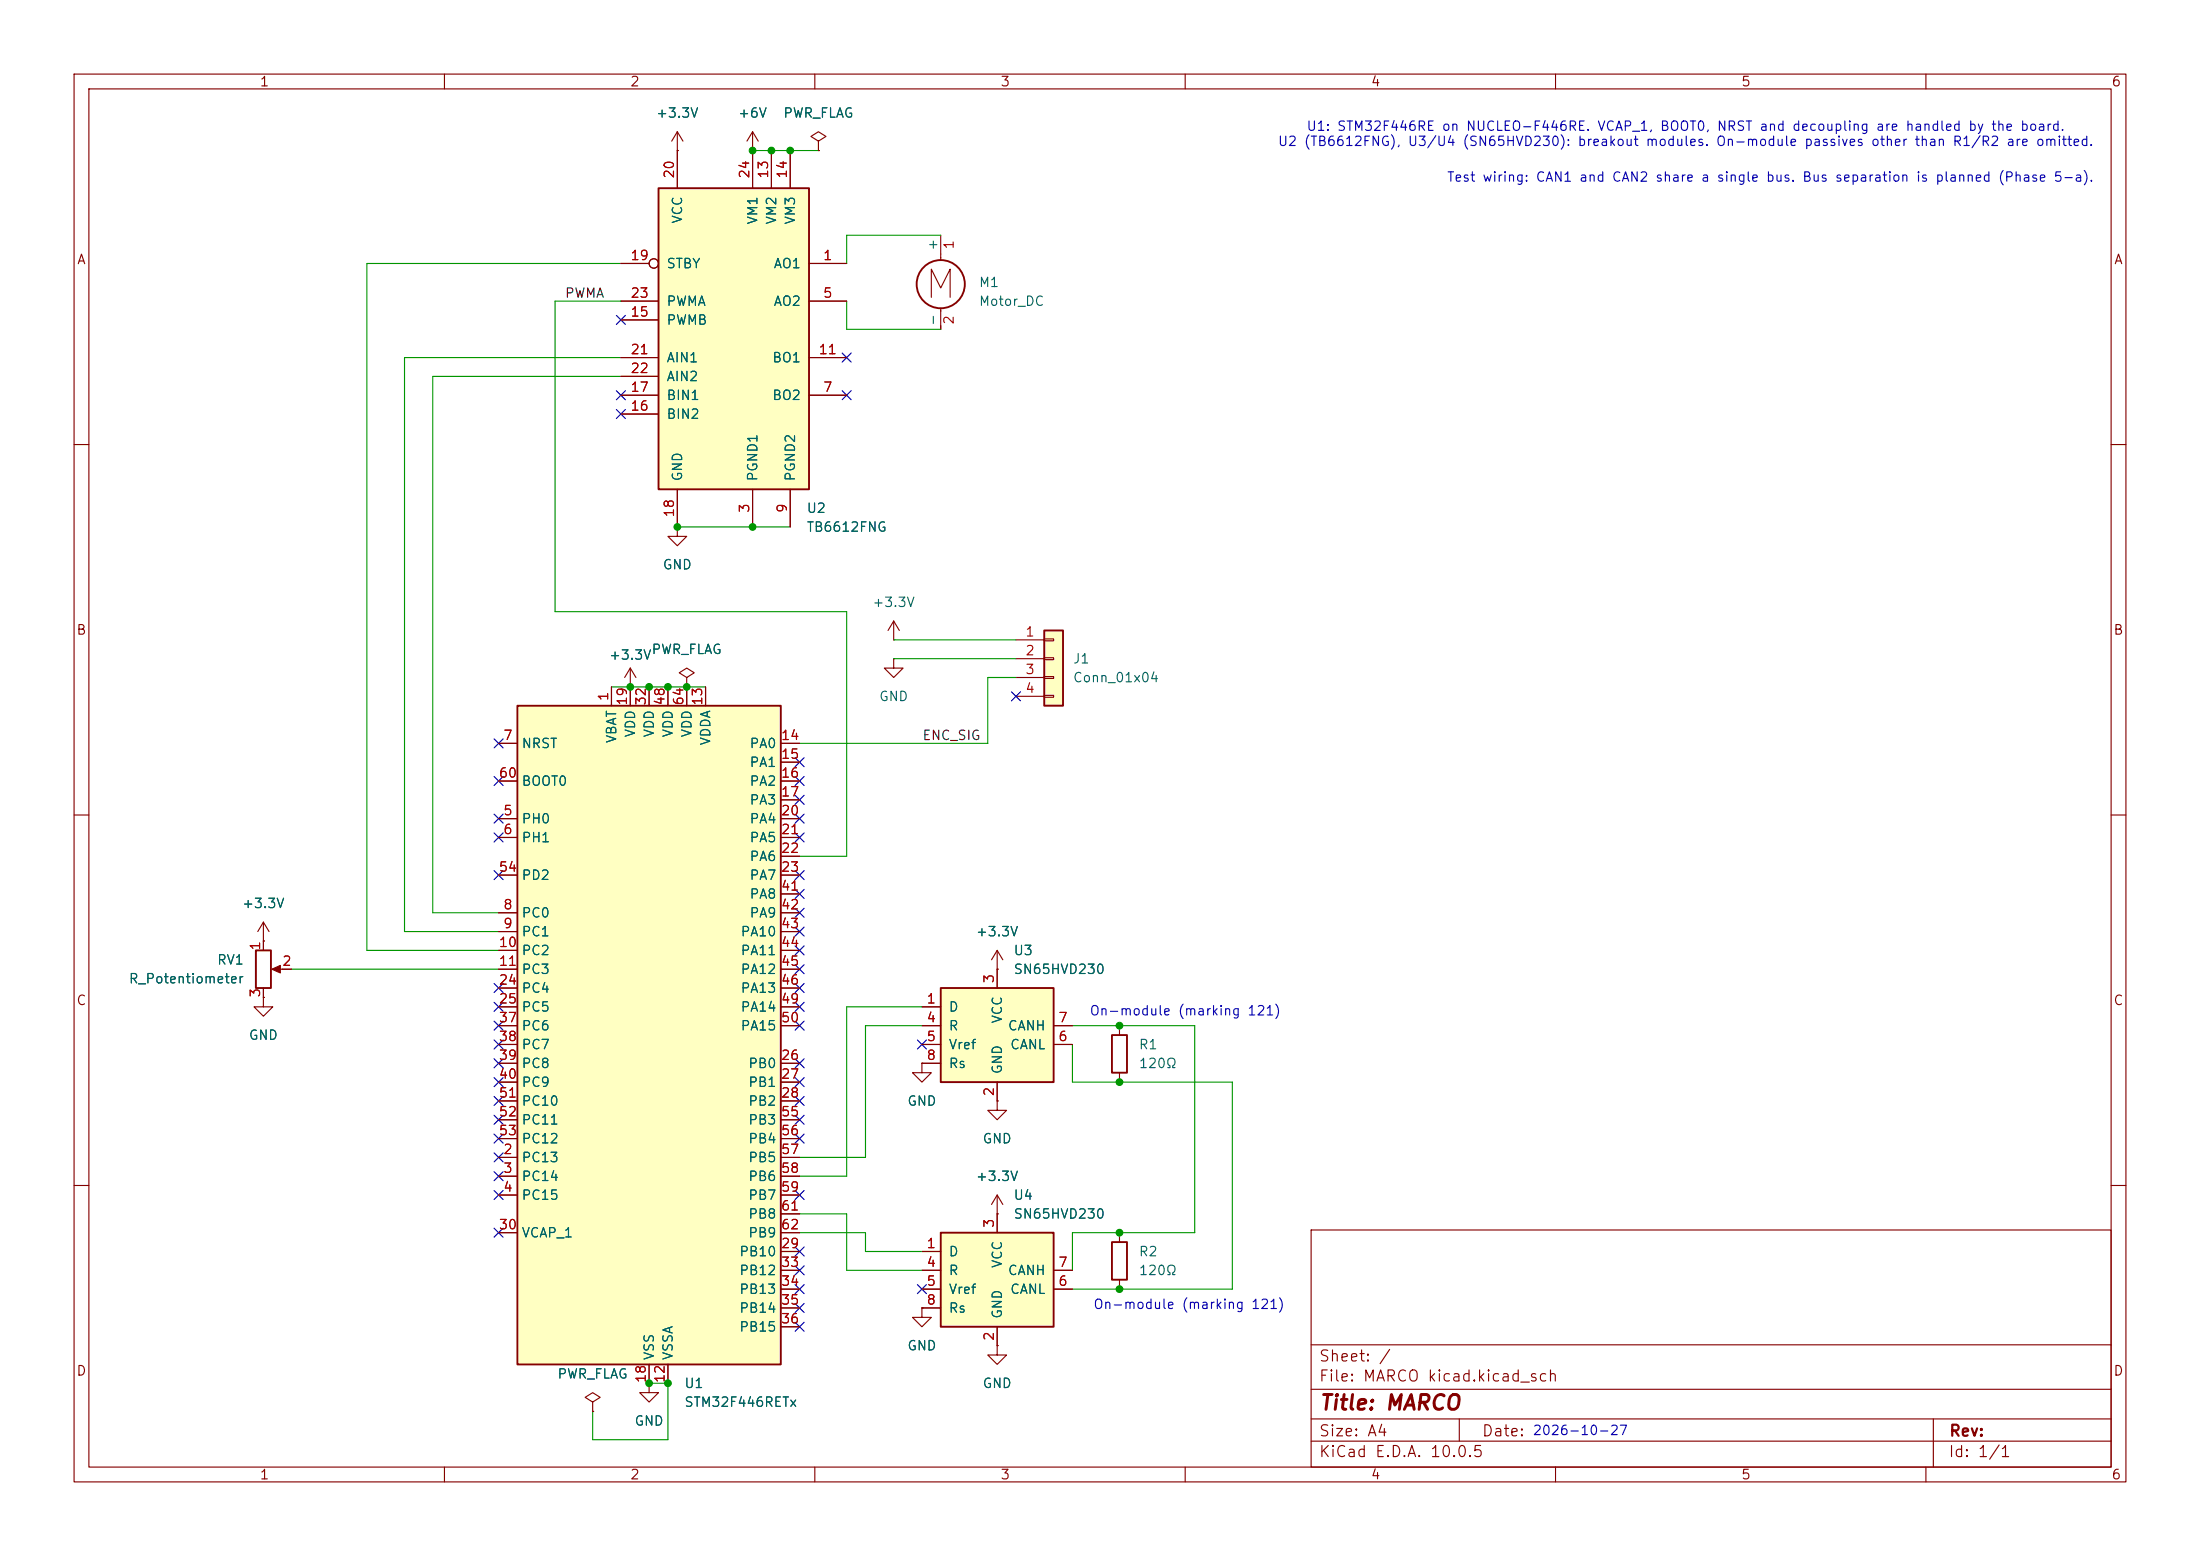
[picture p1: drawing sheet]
<svg xmlns="http://www.w3.org/2000/svg" width="297mm" height="210mm" viewBox="0 0 297 210" stroke-linecap="round" stroke-linejoin="round" font-family="sans-serif">
<g fill="none" stroke="#840000" stroke-width=".15">
<path d="M10 10h277v190h-277zM12 12h273v186h-273zM60 10v2M110 10v2M160 10v2M210 10v2M260 10v2M10 60h2M285 60h2M10 110h2M285 110h2M151.1 138.4v1.3"/>
<path d="M151.1 144.8v1.3M10 160h2M124.5 176.5v1.3h1.2l-1.2 1.3-1.3-1.3h1.3M124.5 176.5h.1M177 166h108v32h-108zM285 160h2M60 198v2M80 189.2l1-.6-1-.6-1 .6 1 .6v1.3M80 190.5h.1M110 198v2M160 198v2M177 194.5h108"/>
<path d="M177 191.5h108M177 187.5h108M177 181.5h108M197 191.5v3M210 198v2M260 198v2M261 191.5v6.5"/>
</g>
<path d="M150.1 139.7h2v5.1h-2z" fill="none" stroke="#840000" stroke-width=".25"/>
<path d="M88.9 25.4h20.3v40.6h-20.3z" fill="#ffffc2"/>
<path d="M88.9 25.4h20.3v40.6h-20.3z" fill="none" stroke="#840000" stroke-width=".25"/>
<g fill="none" stroke="#840000" stroke-width=".15">
<path d="M83.8 35.6h3.8M91.4 20.3v5.1M101.6 20.3v5.1M104.1 20.3v5.1M106.7 20.3v5.1M109.2 35.6h5.1M83.8 40.6h5.1M83.8 53.3h5.1M83.8 48.3h5.1M83.8 43.2h5.1M83.8 55.9h5.1M83.8 50.8h5.1"/>
<path d="M109.2 40.6h5.1M109.2 53.3h5.1M109.2 48.3h5.1M91.4 66v5.1M101.6 66v5.1M106.7 66v5.1M87.6 186.7v1.3h1.3l-1.3 1.2-1.2-1.2h1.2M87.6 186.7h.1"/>
<circle cx="88.3" cy="35.6" r=".63"/>
</g>
<path d="M69.8 95.3h35.6v88.9h-35.6z" fill="#ffffc2"/>
<path d="M69.8 95.3h35.6v88.9h-35.6zM34.5 128.3h2.1v5.1h-2.1zM150.1 167.6h2v5.1h-2z" fill="none" stroke="#840000" stroke-width=".25"/>
<g fill="none" stroke="#840000" stroke-width=".15">
<path d="M91.4 17.8l-.7 1.3M91.4 17.8l.8 1.3M91.4 17.8v2.5M101.6 17.8l-.8 1.3M101.6 17.8l.8 1.3M101.6 17.8v2.5M110.5 19.1l1-.7-1-.6-1 .6 1 .7v1.2M91.4 20.3h.1M101.6 20.3h.1M110.5 20.3h.1M91.4 71.1v1.3h1.3l-1.3 1.3-1.2-1.3h1.2M91.4 71.1h.1"/>
<path d="M82.5 92.7v2.6M85.1 92.7h.1M85.1 90.2v5.1M85.1 90.2l-.8 1.2M85.1 90.2l.8 1.2M87.6 92.7v2.6M90.2 92.7v2.6M92.7 91.4l1-.6-1-.6-1 .6 1 .6v1.3M92.7 92.7h.1M92.7 92.7v2.6M95.2 92.7v2.6M120.6 88.9v1.3h1.3l-1.3 1.2-1.2-1.2h1.2"/>
<path d="M120.6 88.9h.1M120.6 86.4h.1M120.6 83.8l-.7 1.3M120.6 83.8l.8 1.3M120.6 83.8v2.6M67.3 110.5h2.5M67.3 113h2.5M67.3 100.3h2.5M67.3 105.4h2.5M67.3 118.1h2.5M105.4 110.5h2.5M105.4 113h2.5"/>
<path d="M105.4 100.3h2.5M105.4 102.9h2.5M105.4 105.4h2.5M105.4 108h2.5M105.4 115.6h2.5M105.4 118.1h2.5M35.6 127v1.3M35.6 133.4v1.2M37.1 130.8h2.3M67.3 123.2h2.5M67.3 125.7h2.5M67.3 128.3h2.5"/>
<path d="M67.3 130.8h2.5M67.3 133.4h2.5M67.3 135.9h2.5M67.3 138.4h2.5M105.4 123.2h2.5M105.4 125.7h2.5M105.4 128.3h2.5M105.4 130.8h2.5M105.4 133.4h2.5M105.4 135.9h2.5M105.4 138.4h2.5M105.4 120.7h2.5"/>
<path d="M67.3 156.2h2.5M67.3 158.8h2.5M67.3 143.5h2.5M67.3 146.1h2.5M67.3 148.6h2.5M67.3 141h2.5M67.3 151.1h2.5M67.3 153.7h2.5M105.4 156.2h2.5M105.4 158.8h2.5M105.4 143.5h2.5M105.4 146.1h2.5"/>
<path d="M105.4 148.6h2.5M105.4 151.1h2.5M105.4 153.7h2.5M67.3 161.3h2.5M67.3 166.4h2.5M105.4 161.3h2.5M105.4 168.9h2.5M105.4 166.4h2.5M105.4 171.5h2.5M105.4 174h2.5M105.4 176.5h2.5M105.4 179.1h2.5"/>
<path d="M105.4 163.8h2.5M134.6 163.8h.1M134.6 161.3l-.7 1.3M134.6 161.3l.8 1.3M134.6 161.3v2.5M151.1 166.4v1.2M151.1 172.7v1.3M87.6 184.2v2.5M90.2 184.2v2.5"/>
</g>
<path d="M36.7 130.8l1.1-.5v1z" fill="#840000" stroke="#840000" stroke-width=".15"/>
<path d="M127 133.4h15.2v12.7h-15.2z" fill="#ffffc2"/>
<g fill="none" stroke="#840000" stroke-width=".25">
<path d="M127 133.4h15.2v12.7h-15.2z"/>
<circle cx="127" cy="38.4" r="3.3"/>
</g>
<g fill="none" stroke="#840000" stroke-width=".15">
<path d="M127 31.8v3.3M125.7 40.1v-3.8l1.3 2.6 1.3-2.6v3.8M127 41.6v2.9M35.6 134.6v1.3h1.2l-1.2 1.3-1.3-1.3h1.3M35.6 134.6h.1M35.6 127h.1M35.6 124.5l-.8 1.2M35.6 124.5l.7 1.2M35.6 124.5v2.5M124.5 135.9h2.5M124.5 138.4h2.5M134.6 130.8h.1"/>
<path d="M134.6 128.3v5.1M134.6 128.3l-.7 1.2M134.6 128.3l.8 1.2M142.2 138.4h2.6M124.5 143.5v1.3h1.2l-1.2 1.3-1.3-1.3h1.3M124.5 143.5h.1M124.5 141h2.5M124.5 143.5h2.5M134.6 148.6v1.3h1.3l-1.3 1.2-1.3-1.2h1.3M134.6 148.6h.1M134.6 146.1v2.5M142.2 141h2.6"/>
</g>
<path d="M141 85.1h2.5v10.2h-2.5z" fill="#ffffc2"/>
<path d="M141 85.1h2.5v10.2h-2.5z" fill="none" stroke="#840000" stroke-width=".25"/>
<path d="M137.2 86.4h3.8M137.2 88.9h3.8M137.2 91.4h3.8M137.2 94h3.8M141 86.2h1.2v.3h-1.2zM141 88.8h1.2v.2h-1.2zM141 91.3h1.2v.3h-1.2zM141 93.9h1.2v.2h-1.2z" fill="none" stroke="#840000" stroke-width=".15"/>
<path d="M127 166.4h15.2v12.7h-15.2z" fill="#ffffc2"/>
<path d="M127 166.4h15.2v12.7h-15.2z" fill="none" stroke="#840000" stroke-width=".25"/>
<g fill="none" stroke="#840000" stroke-width=".15">
<path d="M83.8 35.6h3.8M91.4 20.3h.1M91.4 20.3v5.1M101.6 20.3h.1M101.6 20.3v5.1M104.1 20.3v5.1M106.7 20.3v5.1M109.2 35.6h5.1M110.5 20.3h.1M83.8 40.6h5.1M83.8 53.3h5.1M83.8 48.3h5.1"/>
<path d="M83.8 43.2h5.1M83.8 55.9h5.1M83.8 50.8h5.1M109.2 40.6h5.1M109.2 53.3h5.1M109.2 48.3h5.1M91.4 71.1h.1M91.4 66v5.1M101.6 66v5.1M106.7 66v5.1M82.5 92.7v2.6M85.1 92.7h.1"/>
<path d="M85.1 92.7v2.6M87.6 92.7v2.6M90.2 92.7v2.6M92.7 92.7h.1M92.7 92.7v2.6M95.2 92.7v2.6M67.3 110.5h2.5M67.3 113h2.5M67.3 100.3h2.5M67.3 105.4h2.5M67.3 118.1h2.5M105.4 110.5h2.5"/>
<path d="M105.4 113h2.5M105.4 100.3h2.5M105.4 102.9h2.5M105.4 105.4h2.5M105.4 108h2.5M105.4 115.6h2.5M105.4 118.1h2.5M35.6 134.6h.1M35.6 127h.1M35.6 127v1.3M35.6 133.4v1.2M38.1 130.8h1.3"/>
<path d="M67.3 135.9h2.5M67.3 138.4h2.5M67.3 130.8h2.5M67.3 123.2h2.5M67.3 125.7h2.5M67.3 128.3h2.5M67.3 133.4h2.5M105.4 135.9h2.5M105.4 138.4h2.5M105.4 130.8h2.5M105.4 123.2h2.5M105.4 125.7h2.5"/>
<path d="M105.4 128.3h2.5M105.4 133.4h2.5M105.4 120.7h2.5M124.5 135.9h2.5M124.5 138.4h2.5M134.6 130.8h.1M134.6 130.8v2.6M142.2 138.4h2.6M67.3 141h2.5M67.3 143.5h2.5M67.3 156.2h2.5M67.3 158.8h2.5"/>
<path d="M67.3 146.1h2.5M67.3 148.6h2.5M67.3 151.1h2.5M67.3 153.7h2.5M105.4 143.5h2.5M105.4 156.2h2.5M105.4 158.8h2.5M105.4 146.1h2.5M105.4 148.6h2.5M105.4 151.1h2.5M105.4 153.7h2.5M124.5 143.5h.1"/>
<path d="M124.5 141h2.5M124.5 143.5h2.5M134.6 148.6h.1M134.6 146.1v2.5M142.2 141h2.6M67.3 161.3h2.5M67.3 166.4h2.5M105.4 168.9h2.5M105.4 171.5h2.5M105.4 174h2.5M105.4 176.5h2.5M105.4 161.3h2.5"/>
<path d="M105.4 166.4h2.5M105.4 179.1h2.5M105.4 163.8h2.5M124.5 176.5h.1M124.5 168.9h2.5M124.5 171.5h2.5M124.5 174h2.5M124.5 176.5h2.5M134.6 163.8h.1M134.6 163.8v2.6M134.6 179.1v2.5M142.2 171.5h2.6"/>
<path d="M142.2 174h2.6M80 190.5h.1M87.6 186.7h.1M87.6 184.2v2.5M90.2 184.2v2.5M134.6 181.6v1.3h1.3l-1.3 1.3-1.3-1.3h1.3M134.6 181.6h.1"/>
<circle cx="88.3" cy="35.6" r=".63"/>
</g>
<g fill="none" stroke="#009600" stroke-width=".15">
<path d="M83.8 35.6h-34.3v92.7h17.8M101.6 20.3h8.9M127 31.8h-12.7v3.8M83.8 40.6h-8.9v42h39.4v33h-6.4M83.8 48.3h-29.2v77.4h12.7M83.8 50.8h-25.4v72.4h8.9M114.3 40.6v3.9h12.7M91.4 71.1h15.3M82.5 92.7h12.7M120.6 86.4h16.6M120.6 88.9h16.6M137.2 91.4h-3.9v8.9h-25.4"/>
<path d="M39.4 130.8h27.9M124.5 138.4h-7.7v17.8h-8.9M124.5 135.9h-10.2v22.9h-6.4M144.8 138.4h16.5v28h-16.5v5.1M144.8 141v5.1h21.6v27.9h-21.6M107.9 163.8h6.4v7.7h10.2M107.9 166.4h8.9v2.5h7.7M87.6 186.7h2.6v7.6h-10.2v-3.8"/>
</g>
<g fill="none" stroke="#000084" stroke-width=".15">
<path d="M83.2 55.3l1.2 1.2M83.2 42.6l1.2 1.2M83.2 52.7l1.2 1.2M84.4 55.3l-1.2 1.2M84.4 42.6l-1.2 1.2M84.4 52.7l-1.2 1.2M113.7 47.7l1.2 1.2M113.7 52.7l1.2 1.2M114.9 47.7l-1.2 1.2M114.9 52.7l-1.2 1.2M66.7 99.7l1.2 1.2M67.9 99.7l-1.2 1.2"/>
<path d="M136.6 93.4l1.2 1.2M137.8 93.4l-1.2 1.2M66.7 112.4l1.2 1.2M66.7 109.9l1.2 1.2M66.7 104.8l1.2 1.2M66.7 117.5l1.2 1.2M67.9 112.4l-1.2 1.2M67.9 109.9l-1.2 1.2M67.9 104.8l-1.2 1.2M67.9 117.5l-1.2 1.2M107.3 109.9l1.3 1.2M107.3 112.4l1.3 1.2"/>
<path d="M107.3 104.8l1.3 1.2M107.3 107.3l1.3 1.3M107.3 102.3l1.3 1.2M107.3 117.5l1.3 1.2M108.6 107.3l-1.3 1.3M108.6 117.5l-1.3 1.2M108.6 104.8l-1.3 1.2M108.6 109.9l-1.3 1.2M108.6 112.4l-1.3 1.2M108.6 102.3l-1.3 1.2M66.7 137.8l1.2 1.2M66.7 135.3l1.2 1.2"/>
<path d="M66.7 132.7l1.2 1.3M67.9 137.8l-1.2 1.2M67.9 135.3l-1.2 1.2M67.9 132.7l-1.2 1.3M107.3 132.7l1.3 1.3M107.3 137.8l1.3 1.2M107.3 135.3l1.3 1.2M107.3 120l1.3 1.3M107.3 122.6l1.3 1.2M107.3 130.2l1.3 1.2M107.3 127.7l1.3 1.2M107.3 125.1l1.3 1.2"/>
<path d="M108.6 132.7l-1.3 1.3M108.6 137.8l-1.3 1.2M108.6 135.3l-1.3 1.2M108.6 120l-1.3 1.3M108.6 122.6l-1.3 1.2M108.6 130.2l-1.3 1.2M108.6 127.7l-1.3 1.2M108.6 125.1l-1.3 1.2M66.7 148l1.2 1.2M66.7 158.1l1.2 1.3M66.7 140.4l1.2 1.2M66.7 145.4l1.2 1.3"/>
<path d="M66.7 142.9l1.2 1.2M66.7 155.6l1.2 1.2M66.7 150.5l1.2 1.2M66.7 153.1l1.2 1.2M67.9 148l-1.2 1.2M67.9 158.1l-1.2 1.3M67.9 140.4l-1.2 1.2M67.9 145.4l-1.2 1.3M67.9 142.9l-1.2 1.2M67.9 155.6l-1.2 1.2M67.9 150.5l-1.2 1.2M67.9 153.1l-1.2 1.2"/>
<path d="M107.3 153.1l1.3 1.2M107.3 148l1.3 1.2M107.3 145.4l1.3 1.3M107.3 142.9l1.3 1.2M107.3 150.5l1.3 1.2M108.6 153.1l-1.3 1.2M108.6 148l-1.3 1.2M108.6 145.4l-1.3 1.3M108.6 142.9l-1.3 1.2M108.6 150.5l-1.3 1.2M123.9 140.4l1.2 1.2M125.1 140.4l-1.2 1.2"/>
<path d="M66.7 165.8l1.2 1.2M66.7 160.7l1.2 1.2M67.9 165.8l-1.2 1.2M67.9 160.7l-1.2 1.2M107.3 160.7l1.3 1.2M107.3 168.3l1.3 1.2M107.3 175.9l1.3 1.2M107.3 170.8l1.3 1.3M107.3 173.4l1.3 1.2M107.3 178.5l1.3 1.2M108.6 160.7l-1.3 1.2M108.6 168.3l-1.3 1.2"/>
<path d="M108.6 175.9l-1.3 1.2M108.6 170.8l-1.3 1.3M108.6 173.4l-1.3 1.2M108.6 178.5l-1.3 1.2M123.9 173.4l1.2 1.2M125.1 173.4l-1.2 1.2"/>
</g>
<g fill="#009600" stroke="#009600" stroke-width=".14">
<circle cx="101.6" cy="20.3" r=".46"/>
<circle cx="104.1" cy="20.3" r=".46"/>
<circle cx="106.7" cy="20.3" r=".46"/>
<circle cx="91.4" cy="71.1" r=".46"/>
<circle cx="101.6" cy="71.1" r=".46"/>
<circle cx="92.7" cy="92.7" r=".46"/>
<circle cx="90.2" cy="92.7" r=".46"/>
<circle cx="87.6" cy="92.7" r=".46"/>
<circle cx="85.1" cy="92.7" r=".46"/>
<circle cx="87.6" cy="186.7" r=".46"/>
<circle cx="90.2" cy="186.7" r=".46"/>
<circle cx="151.1" cy="146.1" r=".46"/>
<circle cx="151.1" cy="138.4" r=".46"/>
<circle cx="151.1" cy="166.4" r=".46"/>
<circle cx="151.1" cy="174" r=".46"/>
</g>
<text font-size="2" fill="#840000" x="178" y="190.8">Title: MARCO</text>
<g font-size="1.5" fill="#840000">
<text x="178" y="184.1">Sheet: /</text>
<text x="178" y="186.8">File: MARCO kicad.kicad_sch</text>
<text x="178" y="197">KiCad E.D.A. 10.0.5</text>
<text x="178" y="194.2">Size: A4</text>
<text x="200" y="194.2">Date:</text>
<text x="263" y="197">Id: 1/1</text>
<text x="263" y="194.2">Rev:</text>
</g>
<g font-size="1.3" fill="#840000">
<text x="35" y="12">1</text>
<text x="85" y="12">2</text>
<text x="135" y="12">3</text>
<text x="185" y="12">4</text>
<text x="235" y="12">5</text>
<text x="285" y="12">6</text>
<text x="10.3" y="36">A</text>
<text x="285.3" y="36">A</text>
<text x="10.2" y="86">B</text>
<text x="285.2" y="86">B</text>
<text x="10.2" y="136">C</text>
<text x="285.2" y="136">C</text>
<text x="10.2" y="186">D</text>
<text x="285.2" y="186">D</text>
<text x="35" y="200">1</text>
<text x="85" y="200">2</text>
<text x="135" y="200">3</text>
<text x="185" y="200">4</text>
<text x="235" y="200">5</text>
<text x="285" y="200">6</text>
</g>
<g font-size="1.3" fill="#006464">
<text x="88.5" y="16.2">+3.3V</text>
<text x="99.5" y="16.2">+6V</text>
<text x="105.6" y="16.2">PWR_FLAG</text>
<text x="92.4" y="30.3" transform="rotate(-90 92.4 30.3)">VCC</text>
<text x="102.6" y="30.4" transform="rotate(-90 102.6 30.4)">VM1</text>
<text x="105.1" y="30.4" transform="rotate(-90 105.1 30.4)">VM2</text>
<text x="107.6" y="30.4" transform="rotate(-90 107.6 30.4)">VM3</text>
<text x="126.9" y="33.9" transform="rotate(-90 126.9 33.9)">+</text>
<text x="89.9" y="36.5">STBY</text>
<text x="89.9" y="41.6">PWMA</text>
<text x="104.3" y="36.5">AO1</text>
<text x="104.3" y="41.6">AO2</text>
<text x="132.1" y="39.1">M1</text>
<text x="132.1" y="41.6">Motor_DC</text>
<text x="89.9" y="44.1">PWMB</text>
<text x="126.9" y="44.1" transform="rotate(-90 126.9 44.1)">-</text>
<text x="89.9" y="49.2">AIN1</text>
<text x="89.9" y="51.8">AIN2</text>
<text x="104.2" y="49.2">BO1</text>
<text x="89.9" y="56.8">BIN2</text>
<text x="89.9" y="54.3">BIN1</text>
<text x="104.2" y="54.3">BO2</text>
<text x="92.4" y="65.1" transform="rotate(-90 92.4 65.1)">GND</text>
<text x="102.6" y="65.1" transform="rotate(-90 102.6 65.1)">PGND1</text>
<text x="107.6" y="65.1" transform="rotate(-90 107.6 65.1)">PGND2</text>
<text x="108.8" y="69.5">U2</text>
<text x="89.4" y="77.2">GND</text>
<text x="108.8" y="72.1">TB6612FNG</text>
<text x="117.7" y="82.2">+3.3V</text>
<text x="82.1" y="89.4">+3.3V</text>
<text x="87.9" y="88.6">PWR_FLAG</text>
<text x="144.8" y="89.9">J1</text>
<text x="118.6" y="94.9">GND</text>
<text x="144.8" y="92.4">Conn_01x04</text>
<text x="70.3" y="101.3">NRST</text>
<text x="83.5" y="100.4" transform="rotate(-90 83.5 100.4)">VBAT</text>
<text x="86.1" y="99.6" transform="rotate(-90 86.1 99.6)">VDD</text>
<text x="88.6" y="99.6" transform="rotate(-90 88.6 99.6)">VDD</text>
<text x="91.1" y="99.6" transform="rotate(-90 91.1 99.6)">VDD</text>
<text x="93.7" y="99.6" transform="rotate(-90 93.7 99.6)">VDD</text>
<text x="96.2" y="100.7" transform="rotate(-90 96.2 100.7)">VDDA</text>
<text x="101.1" y="101.3">PA0</text>
<text x="70.3" y="106.4">BOOT0</text>
<text x="101.1" y="103.8">PA1</text>
<text x="101.1" y="106.4">PA2</text>
<text x="70.3" y="111.5">PH0</text>
<text x="70.3" y="114">PH1</text>
<text x="101.1" y="108.9">PA3</text>
<text x="101.1" y="111.5">PA4</text>
<text x="101.1" y="114">PA5</text>
<text x="70.3" y="119.1">PD2</text>
<text x="101.1" y="116.5">PA6</text>
<text x="101.1" y="119.1">PA7</text>
<text x="32.6" y="122.9">+3.3V</text>
<text x="70.3" y="124.2">PC0</text>
<text x="101.1" y="121.6">PA8</text>
<text x="101.1" y="124.2">PA9</text>
<text x="29.2" y="130.5">RV1</text>
<text x="70.3" y="126.7">PC1</text>
<text x="70.3" y="129.2">PC2</text>
<text x="70.3" y="131.8">PC3</text>
<text x="99.9" y="126.7">PA10</text>
<text x="99.9" y="129.2">PA11</text>
<text x="99.9" y="131.8">PA12</text>
<text x="131.7" y="126.7">+3.3V</text>
<text x="136.7" y="129.2">U3</text>
<text x="136.7" y="131.8">SN65HVD230</text>
<text x="17.3" y="133">R_Potentiometer</text>
<text x="70.3" y="134.3">PC4</text>
<text x="70.3" y="136.9">PC5</text>
<text x="99.9" y="134.3">PA13</text>
<text x="99.9" y="136.9">PA14</text>
<text x="128" y="136.9">D</text>
<text x="33.5" y="140.7">GND</text>
<text x="70.3" y="139.4">PC6</text>
<text x="70.3" y="141.9">PC7</text>
<text x="99.9" y="139.4">PA15</text>
<text x="128" y="139.4">R</text>
<text x="128" y="141.9">Vref</text>
<text x="135.6" y="138.2" transform="rotate(-90 135.6 138.2)">VCC</text>
<text x="136" y="139.4">CANH</text>
<text x="136.3" y="141.9">CANL</text>
<text x="153.7" y="141.9">R1</text>
<text x="70.3" y="144.5">PC8</text>
<text x="70.3" y="147">PC9</text>
<text x="70.3" y="149.6">PC10</text>
<text x="100.9" y="144.5">PB0</text>
<text x="100.9" y="147">PB1</text>
<text x="100.9" y="149.6">PB2</text>
<text x="122.4" y="149.6">GND</text>
<text x="128" y="144.5">Rs</text>
<text x="135.6" y="145.1" transform="rotate(-90 135.6 145.1)">GND</text>
<text x="153.7" y="144.5">120Ω</text>
<text x="70.3" y="152.1">PC11</text>
<text x="70.3" y="154.6">PC12</text>
<text x="100.9" y="152.1">PB3</text>
<text x="100.9" y="154.6">PB4</text>
<text x="132.6" y="154.6">GND</text>
<text x="70.3" y="157.2">PC13</text>
<text x="70.3" y="159.7">PC14</text>
<text x="100.9" y="157.2">PB5</text>
<text x="100.9" y="159.7">PB6</text>
<text x="131.7" y="159.7">+3.3V</text>
<text x="70.3" y="162.3">PC15</text>
<text x="70.3" y="167.3">VCAP_1</text>
<text x="100.9" y="162.3">PB7</text>
<text x="100.9" y="164.8">PB8</text>
<text x="100.9" y="167.3">PB9</text>
<text x="136.7" y="162.3">U4</text>
<text x="136.7" y="164.8">SN65HVD230</text>
<text x="99.7" y="169.9">PB10</text>
<text x="99.7" y="172.4">PB12</text>
<text x="128" y="169.9">D</text>
<text x="128" y="172.4">R</text>
<text x="135.6" y="171.2" transform="rotate(-90 135.6 171.2)">VCC</text>
<text x="136" y="172.4">CANH</text>
<text x="153.7" y="169.9">R2</text>
<text x="153.7" y="172.4">120Ω</text>
<text x="99.7" y="175">PB13</text>
<text x="99.7" y="177.5">PB14</text>
<text x="128" y="175">Vref</text>
<text x="128" y="177.5">Rs</text>
<text x="135.6" y="178.1" transform="rotate(-90 135.6 178.1)">GND</text>
<text x="136.3" y="175">CANL</text>
<text x="88.6" y="183.7" transform="rotate(-90 88.6 183.7)">VSS</text>
<text x="91.1" y="183.7" transform="rotate(-90 91.1 183.7)">VSSA</text>
<text x="99.7" y="180">PB15</text>
<text x="122.4" y="182.6">GND</text>
<text x="75.2" y="186.4">PWR_FLAG</text>
<text x="92.3" y="187.7">U1</text>
<text x="92.3" y="190.2">STM32F446RETx</text>
<text x="132.6" y="187.7">GND</text>
<text x="85.6" y="192.7">GND</text>
</g>
<g font-size="1.3" fill="#0000c2">
<text x="176.3" y="18">U1: STM32F446RE on NUCLEO-F446RE. VCAP_1, BOOT0, NRST and decoupling are handled by the board.</text>
<text x="172.4" y="20">U2 (TB6612FNG), U3/U4 (SN65HVD230): breakout modules. On-module passives other than R1/R2 are omitted.</text>
<text x="195.3" y="24.8">Test wiring: CAN1 and CAN2 share a single bus. Bus separation is planned (Phase 5-a).</text>
<text x="147" y="137.4">On-module (marking 121)</text>
<text x="147.5" y="177">On-module (marking 121)</text>
<text x="206.8" y="194">2026-10-27</text>
</g>
<g font-size="1.3" fill="#a90000">
<text x="91.3" y="24.2" transform="rotate(-90 91.3 24.2)">20</text>
<text x="101.5" y="24.2" transform="rotate(-90 101.5 24.2)">24</text>
<text x="104" y="24.2" transform="rotate(-90 104 24.2)">13</text>
<text x="106.5" y="24.2" transform="rotate(-90 106.5 24.2)">14</text>
<text x="85" y="35.4">19</text>
<text x="111" y="35.4">1</text>
<text x="129.1" y="33.8" transform="rotate(-90 129.1 33.8)">1</text>
<text x="85" y="40.5">23</text>
<text x="111" y="40.5">5</text>
<text x="85" y="43">15</text>
<text x="129.1" y="43.9" transform="rotate(-90 129.1 43.9)">2</text>
<text x="85" y="53.2">17</text>
<text x="85" y="48.1">21</text>
<text x="85" y="50.7">22</text>
<text x="110.4" y="48.1">11</text>
<text x="111" y="53.2">7</text>
<text x="85" y="55.7">16</text>
<text x="91.3" y="69.9" transform="rotate(-90 91.3 69.9)">18</text>
<text x="101.5" y="69.3" transform="rotate(-90 101.5 69.3)">3</text>
<text x="106.5" y="69.3" transform="rotate(-90 106.5 69.3)">9</text>
<text x="138.3" y="86.2">1</text>
<text x="138.3" y="88.8">2</text>
<text x="82.4" y="94.7" transform="rotate(-90 82.4 94.7)">1</text>
<text x="85" y="95.3" transform="rotate(-90 85 95.3)">19</text>
<text x="87.5" y="95.3" transform="rotate(-90 87.5 95.3)">32</text>
<text x="90" y="95.3" transform="rotate(-90 90 95.3)">48</text>
<text x="92.6" y="95.3" transform="rotate(-90 92.6 95.3)">64</text>
<text x="95.1" y="95.3" transform="rotate(-90 95.1 95.3)">13</text>
<text x="138.3" y="91.3">3</text>
<text x="138.3" y="93.8">4</text>
<text x="67.8" y="100.2">7</text>
<text x="105.3" y="100.2">14</text>
<text x="67.2" y="105.3">60</text>
<text x="105.3" y="102.7">15</text>
<text x="105.3" y="105.3">16</text>
<text x="105.3" y="107.8">17</text>
<text x="67.8" y="110.4">5</text>
<text x="67.8" y="112.9">6</text>
<text x="105.3" y="110.4">20</text>
<text x="105.3" y="112.9">21</text>
<text x="67.2" y="118">54</text>
<text x="105.3" y="115.4">22</text>
<text x="105.3" y="118">23</text>
<text x="67.8" y="123.1">8</text>
<text x="67.8" y="125.6">9</text>
<text x="105.3" y="120.5">41</text>
<text x="105.3" y="123.1">42</text>
<text x="105.3" y="125.6">43</text>
<text x="35.4" y="128.4" transform="rotate(-90 35.4 128.4)">1</text>
<text x="38" y="130.7">2</text>
<text x="67.2" y="128.1">10</text>
<text x="67.2" y="130.7">11</text>
<text x="105.3" y="128.1">44</text>
<text x="105.3" y="130.7">45</text>
<text x="35.4" y="134.7" transform="rotate(-90 35.4 134.7)">3</text>
<text x="67.2" y="133.2">24</text>
<text x="67.2" y="135.8">25</text>
<text x="105.3" y="133.2">46</text>
<text x="105.3" y="135.8">49</text>
<text x="125" y="135.8">1</text>
<text x="134.5" y="132.8" transform="rotate(-90 134.5 132.8)">3</text>
<text x="67.2" y="138.3">37</text>
<text x="67.2" y="140.8">38</text>
<text x="67.2" y="143.4">39</text>
<text x="105.3" y="143.4">26</text>
<text x="105.3" y="138.3">50</text>
<text x="125" y="138.3">4</text>
<text x="125" y="140.8">5</text>
<text x="125" y="143.4">8</text>
<text x="142.8" y="140.8">6</text>
<text x="142.8" y="138.3">7</text>
<text x="67.2" y="145.9">40</text>
<text x="67.2" y="148.5">51</text>
<text x="105.3" y="145.9">27</text>
<text x="105.3" y="148.5">28</text>
<text x="134.5" y="148.1" transform="rotate(-90 134.5 148.1)">2</text>
<text x="67.2" y="151">52</text>
<text x="67.2" y="153.5">53</text>
<text x="105.3" y="151">55</text>
<text x="105.3" y="153.5">56</text>
<text x="67.8" y="156.1">2</text>
<text x="67.8" y="158.6">3</text>
<text x="67.8" y="161.2">4</text>
<text x="105.3" y="156.1">57</text>
<text x="105.3" y="158.6">58</text>
<text x="105.3" y="161.2">59</text>
<text x="67.2" y="166.2">30</text>
<text x="105.3" y="163.7">61</text>
<text x="105.3" y="166.2">62</text>
<text x="134.5" y="165.8" transform="rotate(-90 134.5 165.8)">3</text>
<text x="105.3" y="168.8">29</text>
<text x="105.3" y="171.3">33</text>
<text x="105.3" y="173.9">34</text>
<text x="125" y="168.8">1</text>
<text x="125" y="171.3">4</text>
<text x="125" y="173.9">5</text>
<text x="142.8" y="173.9">6</text>
<text x="142.8" y="171.3">7</text>
<text x="105.3" y="176.4">35</text>
<text x="105.3" y="178.9">36</text>
<text x="125" y="176.4">8</text>
<text x="134.5" y="181.1" transform="rotate(-90 134.5 181.1)">2</text>
<text x="87.5" y="186.8" transform="rotate(-90 87.5 186.8)">18</text>
<text x="90" y="186.8" transform="rotate(-90 90 186.8)">12</text>
</g>
<g font-size="1.3" fill="#0f0f0f">
<text x="76.2" y="40.5">PWMA</text>
<text x="124.4" y="100.2">ENC_SIG</text>
</g>
</svg>
